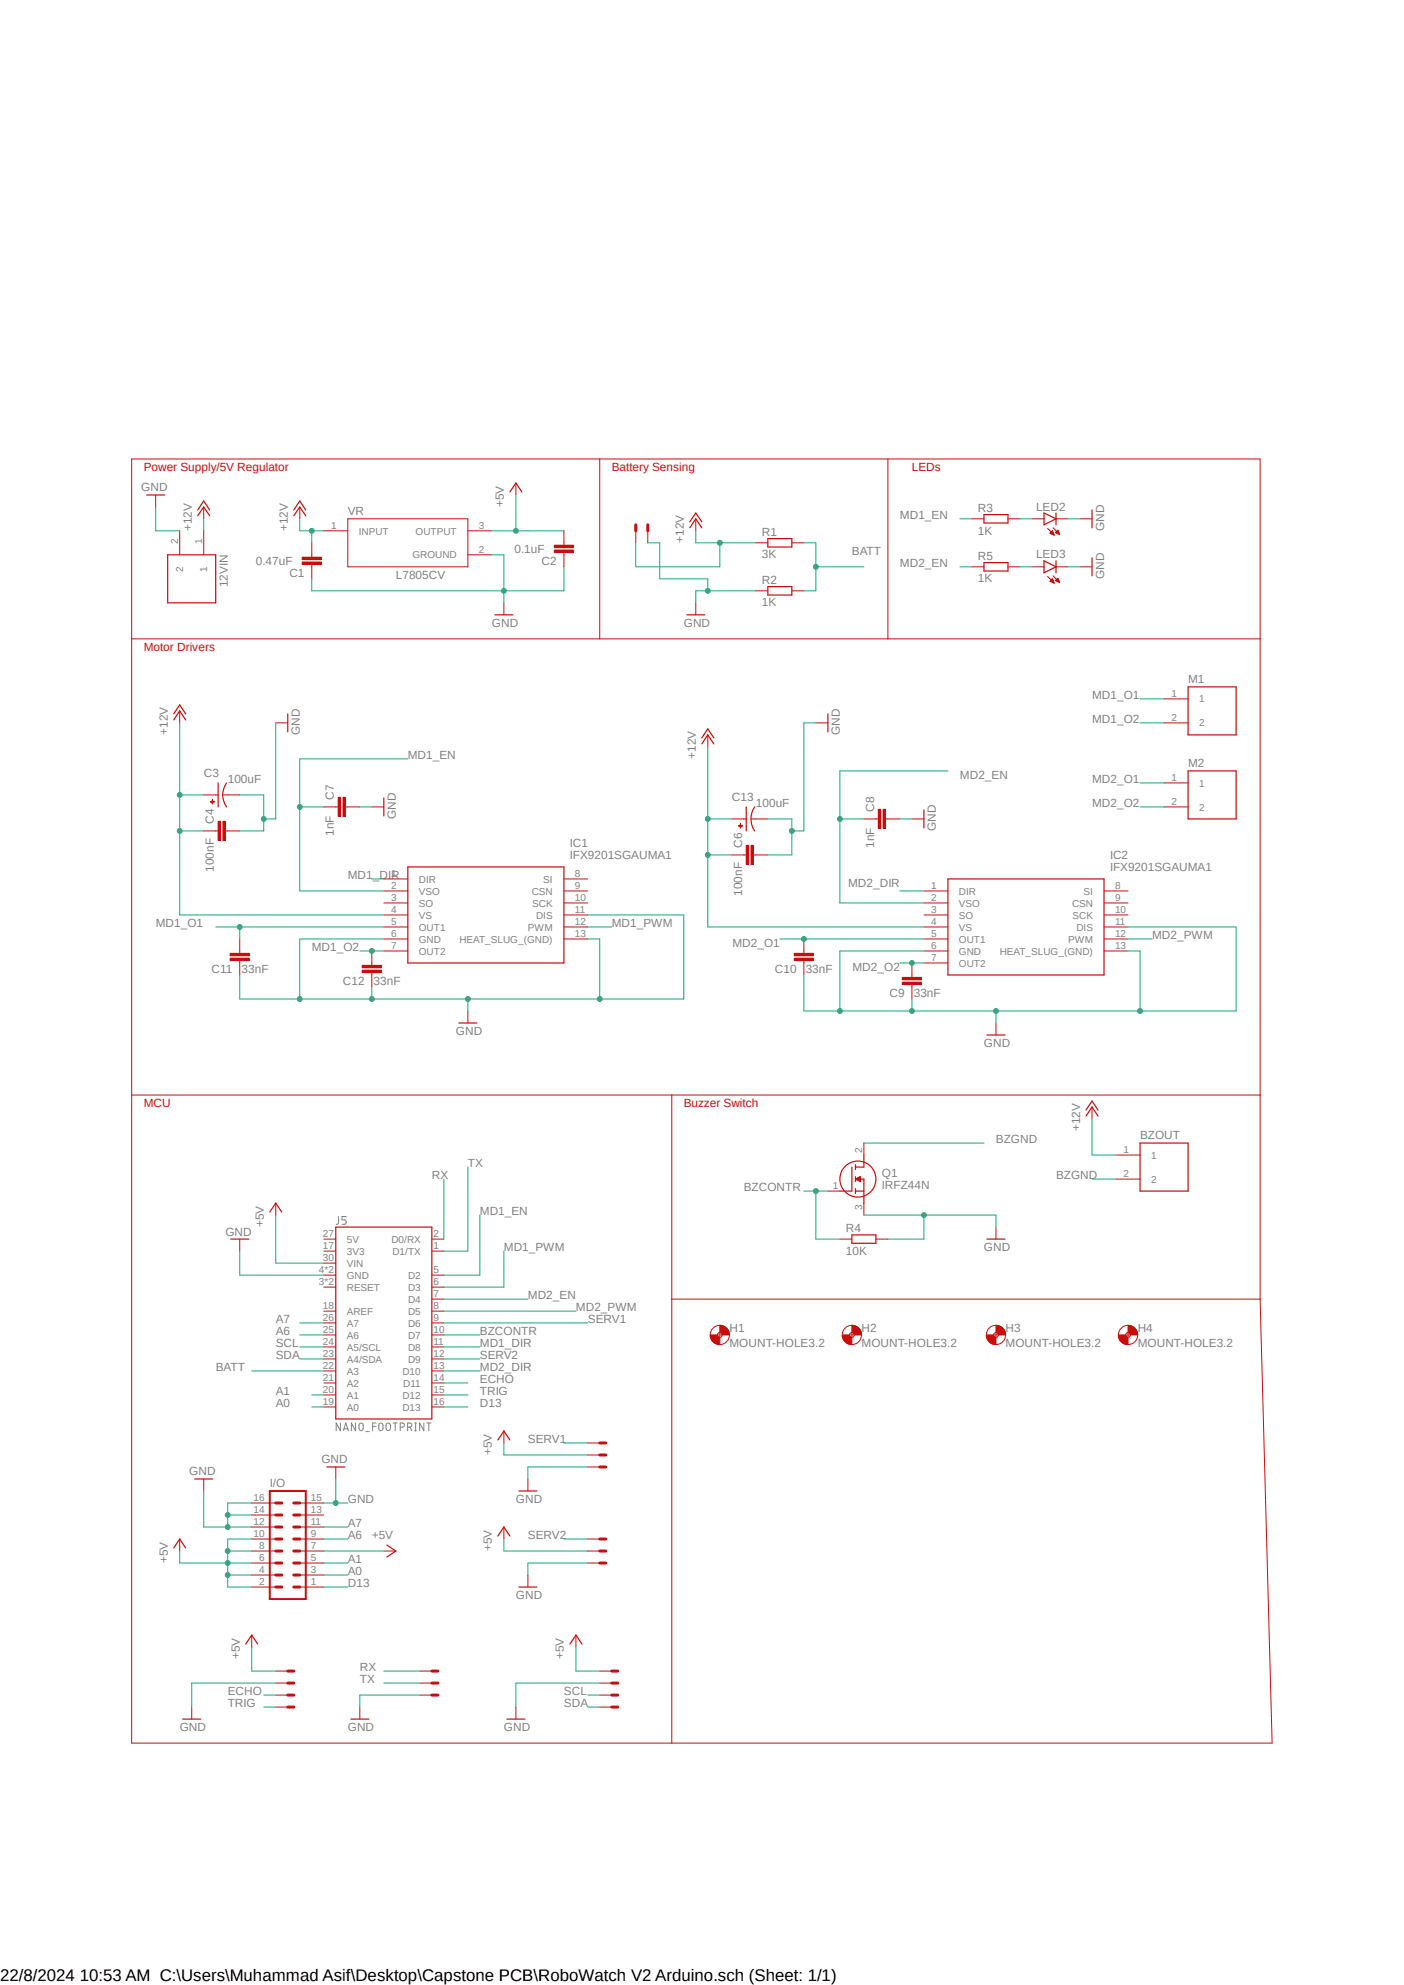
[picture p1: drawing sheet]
<svg xmlns="http://www.w3.org/2000/svg" width="297mm" height="420mm" viewBox="0 0 297 420" stroke-linecap="round" stroke-linejoin="round" font-family="sans-serif">
<path d="M27.8 97l241.4 271.9M269.2 97l-241.4 271.9" fill="none" stroke="#fff" stroke-width=".21"/>
<g fill="none" stroke="#808080" stroke-width=".21">
<path d="M71.6 257.4v1.3a.38 .38 0 0 1-.5 .3M73.2 257.4h-.9v.7h.6l.3 .4a.4 .4 0 0 1-.3 .5h-.6M72 301.1v1.6l-.9-1.6v1.6M72.6 302.7l.6-1.6 .5 1.6M72.8 302.3h.8M75.2 301.1v1.6l-.9-1.6v1.6M76 301.3l.2-.1a.44 .44 0 0 1 .6 .3v.8a.44 .44 0 0 1-.6 .3l-.3-.3zM77.4 302.9h.7M78.8 301.8h.7M79.5 301.1h-.7v1.6M80.2 301.3l.4-.2 .3 .2 .1 1a.45 .45 0 0 1-.3 .4 .45 .45 0 0 1-.5-.2zM81.7 301.3a.46 .46 0 0 1 .6-.2 .46 .46 0 0 1 .3 .4v.8a.47 .47 0 0 1-.5 .4 .47 .47 0 0 1-.4-.4z"/>
<path d="M83.1 301.1h.9M83.6 301.1v1.6M84.7 302l.6-.1a.46 .46 0 0 0 .2-.5 .46 .46 0 0 0-.4-.3h-.4v1.6M86.2 302h.5a.45 .45 0 0 0 .4-.2 .45 .45 0 0 0 0-.5l-.9-.2v1.6M86.7 302l.4 .7M87.7 301.1h.4M87.7 302.7h.4M87.9 301.1v1.6M89.7 301.1v1.6l-.9-1.6v1.6M90.3 301.1h.9M90.7 301.1v1.6"/>
</g>
<g fill="none" stroke="#c90d0c" stroke-width=".21">
<path d="M27.9 97.1h238.7v177.8l2.5 93.9h-241.2zM126.9 97.1v38.1M187.8 97.1v38.1M159.9 114.9h2.5M167.5 114.9h2.6M27.9 135.2h238.7M159.9 125h2.5M167.5 125h2.6M38 150.4v2.6M246.3 147.9h5M246.3 153h5M45.6 175.8h.5"/>
<path d="M47.7 175.8h.5M246.3 165.7h5M246.3 170.7h5M81.2 186h5.1M81.2 188.5h5.1M81.2 191.1h5.1M81.2 193.6h5.1M81.2 196.1h5.1M81.2 198.7h5.1M119.3 186h5M119.3 188.5h5M119.3 191.1h5"/>
<path d="M119.3 193.6h5M119.3 196.1h5M119.3 198.7h5M81.2 201.2h5.1M27.9 231.7h238.7M142.1 231.7v137.1M142.1 274.9h124.5"/>
</g>
<path d="M162.4 114h5.1v1.7h-5.1zM162.4 124.1h5.1v1.8h-5.1zM36.7 152.3l1.3-1.9 1.3 1.9M36.7 151l1.3-1.9 1.3 1.9M251.3 145.3h10.2v10.2h-10.2zM251.3 163.1h10.2v10.2h-10.2zM86.3 183.4h33v20.4h-33z" fill="none" stroke="#c90d0c" stroke-width=".25"/>
<path d="M47.2 173.8h.5v4h-.5z" fill-rule="evenodd" fill="#c90d0c"/>
<path d="M47.2 173.8h.5v4h-.5z" fill="none" stroke="#c90d0c" stroke-width=".21"/>
<path d="M46.1 173.8h.6v4h-.6z" fill-rule="evenodd" fill="#c90d0c"/>
<g fill="none" stroke="#c90d0c" stroke-width=".21">
<path d="M58.3 153h2.6M149.7 155.5v2.5M43.1 175.8h2.5M46.1 173.8h.6v4h-.6zM48.2 175.8h2.5M157.4 180.9h.5M159.4 180.9h.5M195.5 188.5h5M195.5 191.1h5M195.5 193.6h5M195.5 196.1h5M195.5 198.7h5"/>
<path d="M233.6 188.5h5M233.6 191.1h5M233.6 193.6h5M233.6 196.1h5M233.6 198.7h5M195.5 201.2h5M195.5 203.8h5M233.6 201.2h5"/>
</g>
<path d="M60.9 151v3.9M148.5 157.4l1.2-1.9 1.3 1.9M148.5 156.1l1.2-1.9 1.3 1.9M200.5 186h33.1v20.3h-33.1z" fill="none" stroke="#c90d0c" stroke-width=".25"/>
<path d="M158.9 178.9h.5v4h-.5z" fill-rule="evenodd" fill="#c90d0c"/>
<path d="M158.9 178.9h.5v4h-.5z" fill="none" stroke="#c90d0c" stroke-width=".21"/>
<path d="M157.9 178.9h.5v4h-.5z" fill-rule="evenodd" fill="#c90d0c"/>
<path d="M172.6 153h2.5M71 170.7h.5M73.1 170.7h.5M157.9 178.9h.5v4h-.5zM154.8 180.9h2.6M159.9 180.9h2.5M210.7 216.5v2.5" fill="none" stroke="#c90d0c" stroke-width=".21"/>
<path d="M175.1 151v3.9M208.8 219h3.8" fill="none" stroke="#c90d0c" stroke-width=".25"/>
<path d="M72.6 168.7h.5v4.1h-.5z" fill-rule="evenodd" fill="#c90d0c"/>
<path d="M72.6 168.7h.5v4.1h-.5z" fill="none" stroke="#c90d0c" stroke-width=".21"/>
<path d="M71.5 168.7h.6v4.1h-.6z" fill-rule="evenodd" fill="#c90d0c"/>
<path d="M68.5 170.7h2.5M71.5 168.7h.6v4.1h-.6zM73.6 170.7h2.5M78.7 170.7h2.5M185.3 173.3h.5M187.3 173.3h.5" fill="none" stroke="#c90d0c" stroke-width=".21"/>
<path d="M81.2 168.8v3.8" fill="none" stroke="#c90d0c" stroke-width=".25"/>
<path d="M186.8 171.2h.5v4.1h-.5z" fill-rule="evenodd" fill="#c90d0c"/>
<path d="M186.8 171.2h.5v4.1h-.5z" fill="none" stroke="#c90d0c" stroke-width=".21"/>
<path d="M185.8 171.2h.5v4.1h-.5z" fill-rule="evenodd" fill="#c90d0c"/>
<path d="M182.8 173.3h2.5M185.8 171.2h.5v4.1h-.5zM187.8 173.3h2.6M192.9 173.3h2.6M192.9 206.3v.5M192.9 208.3v.5" fill="none" stroke="#c90d0c" stroke-width=".21"/>
<path d="M195.5 171.4v3.8" fill="none" stroke="#c90d0c" stroke-width=".25"/>
<path d="M190.9 206.8h4v.5h-4z" fill-rule="evenodd" fill="#c90d0c"/>
<path d="M190.9 206.8h4v.5h-4z" fill="none" stroke="#c90d0c" stroke-width=".21"/>
<path d="M190.9 207.8h4v.5h-4z" fill-rule="evenodd" fill="#c90d0c"/>
<path d="M170.1 201.2v.5M170.1 203.2v.6M190.9 207.8h4v.5h-4zM192.9 203.8v2.5M192.9 208.8v2.6" fill="none" stroke="#c90d0c" stroke-width=".21"/>
<path d="M168 201.7h4.1v.5h-4.1z" fill-rule="evenodd" fill="#c90d0c"/>
<path d="M168 201.7h4.1v.5h-4.1z" fill="none" stroke="#c90d0c" stroke-width=".21"/>
<path d="M168 202.7h4.1v.5h-4.1z" fill-rule="evenodd" fill="#c90d0c"/>
<g fill="none" stroke="#c90d0c" stroke-width=".21">
<path d="M170.1 198.7v2.5M50.7 201.2v.5M50.7 203.2v.6M168 202.7h4.1v.5h-4.1zM170.1 203.8v2.5M68.5 262.2h2.5M68.5 264.7h2.5M68.5 272.3h2.5M68.5 269.8h2.5M68.5 277.4h2.5M68.5 279.9h2.5M68.5 267.3h2.5"/>
<path d="M91.4 262.2h2.5M91.4 264.7h2.5M91.4 272.3h2.5M91.4 269.8h2.5M91.4 274.9h2.5M91.4 277.4h2.5M91.4 279.9h2.5M68.5 282.4h2.5M68.5 285h2.5M68.5 287.5h2.5M68.5 290.1h2.5M68.5 292.6h2.5"/>
<path d="M68.5 295.1h2.5M68.5 297.7h2.5M91.4 282.4h2.5M91.4 285h2.5M91.4 287.5h2.5M91.4 290.1h2.5M91.4 292.6h2.5M91.4 295.1h2.5M91.4 297.7h2.5"/>
</g>
<path d="M71 259.6h20.4v40.6h-20.4z" fill="none" stroke="#c90d0c" stroke-width=".25"/>
<path d="M48.7 201.7h4v.5h-4z" fill-rule="evenodd" fill="#c90d0c"/>
<path d="M48.7 201.7h4v.5h-4z" fill="none" stroke="#c90d0c" stroke-width=".21"/>
<path d="M48.7 202.7h4v.5h-4z" fill-rule="evenodd" fill="#c90d0c"/>
<path d="M50.7 198.7v2.5M48.7 202.7h4v.5h-4zM50.7 203.8v2.5M78.7 203.8v.5M78.7 205.8v.5" fill="none" stroke="#c90d0c" stroke-width=".21"/>
<path d="M76.6 204.3h4.1v.5h-4.1z" fill-rule="evenodd" fill="#c90d0c"/>
<path d="M76.6 204.3h4.1v.5h-4.1z" fill="none" stroke="#c90d0c" stroke-width=".21"/>
<path d="M76.6 205.3h4.1v.5h-4.1z" fill-rule="evenodd" fill="#c90d0c"/>
<g fill="none" stroke="#c90d0c" stroke-width=".21">
<path d="M32.9 104.7v2.6M38 112.3v5.1M43.1 107.3v2.5M43.1 112.3v5.1M63.4 107.3v2.5M66 117.4v.5M66 119.4v.5M68.5 112.3h5.1M73.6 109.8h25.4v10.1h-25.4zM99 112.3h5.1M99 117.4h5.1M106.6 127.6v2.5"/>
<path d="M76.6 205.3h4.1v.5h-4.1zM78.7 201.2v2.6M78.7 206.3v2.5M99 213.9v2.6M58.3 254.6v2.5M50.7 262.2v2.5"/>
</g>
<path d="M31 104.7h3.8M35.5 117.4h10.1v10.2h-10.1zM41.8 109.1l1.3-1.8 1.3 1.8M41.8 107.9l1.3-1.9 1.3 1.9M62.1 109.1l1.3-1.8 1.3 1.8M62.1 107.9l1.3-1.9 1.3 1.9M104.7 130.1h3.8M97.1 216.5h3.8M57.1 256.5l1.2-1.9 1.3 1.9M48.8 262.2h3.8" fill="none" stroke="#c90d0c" stroke-width=".25"/>
<path d="M63.9 117.9h4.1v.5h-4.1z" fill-rule="evenodd" fill="#c90d0c"/>
<path d="M63.9 117.9h4.1v.5h-4.1z" fill="none" stroke="#c90d0c" stroke-width=".21"/>
<path d="M63.9 118.9h4.1v.5h-4.1z" fill-rule="evenodd" fill="#c90d0c"/>
<path d="M63.9 118.9h4.1v.5h-4.1zM66 114.9v2.5M66 119.9v2.6M119.3 114.9v.5M119.3 116.9v.5" fill="none" stroke="#c90d0c" stroke-width=".21"/>
<path d="M117.3 115.4h4v.5h-4z" fill-rule="evenodd" fill="#c90d0c"/>
<path d="M117.3 115.4h4v.5h-4z" fill="none" stroke="#c90d0c" stroke-width=".21"/>
<path d="M117.3 116.4h4v.5h-4z" fill-rule="evenodd" fill="#c90d0c"/>
<g fill="none" stroke="#c90d0c" stroke-width=".21">
<path d="M109.1 102.2v2.5M117.3 116.4h4v.5h-4zM119.3 112.3v2.6M119.3 117.4v2.5M134.5 112.3v2.6M137 112.3v2.6M147.2 109.8v2.5M205.6 109.8h2.6M205.6 119.9h2.6M213.2 109.8h2.6M213.2 119.9h2.6M218.3 109.8h2.6"/>
<path d="M218.3 119.9h2.6M221.6 111.8l1.4 1.4M222.1 112.8l.9 .4M222.1 112.8h.7M222.2 112.9h.7M222.2 112.7h.6M222.3 112.6h.5M222.4 112.6h.3M222.5 113h.4M222.5 112.5h.2M222.6 112.4h.1M222.6 112.3l-.5 .5"/>
<path d="M222.6 112.3l.4 .9M222.7 113.1h.2M222.8 111.7l1.4 1.4M222.9 113.2h.1M223.3 112.7h.7M223.4 112.6h.5M223.4 109.8h2.5M223.4 119.9h2.5M223.5 112.8h.5M223.5 112.5h.4M223.6 112.4h.3M223.7 112.9h.4"/>
<path d="M223.7 112.3h.1M223.8 112.2l.4 .9-.9-.4zM223.9 113h.2M224.1 113.1h.1M228.5 109.8h2.5M228.5 119.9h2.5M147.2 127.6v2.5M221.6 122l1.4 1.4M222.1 123l.5-.5 .4 .9zM222.2 122.9h.6M222.2 123h.6M222.3 122.8h.5"/>
<path d="M222.4 123.1h.5M222.4 122.7h.3M222.5 122.6h.2M222.6 123.2h.3M222.6 122.5l.1 .1M222.8 121.8l1.4 1.4M222.8 123.3h.2M223.3 122.9h.7M223.3 122.9l.9 .3M223.3 122.9l.5-.6 .4 .9M223.4 122.8h.5M223.4 122.9h.6"/>
<path d="M223.4 122.7h.5M223.5 122.6h.4M223.6 123h.5M223.6 122.5h.2M223.7 122.4h.1M223.9 123.1h.2M224.1 123.2h.1M231 234.2v2.6M175.1 252h2.6M182.8 241.9v2.5M182.8 254.6v2.5M210.7 259.6v2.6"/>
<path d="M236.1 244.4h5.1M236.1 249.5h5.1M177.7 262.2h2.5M185.3 262.2h2.5M43.1 312.9v2.6M53.3 318h5M63.4 318h5.1M71 310.4v2.5M106.6 302.8v2.5M111.7 312.9v2.6M124.3 305.3h2.6M124.3 307.8h2.6"/>
<path d="M124.3 310.4h2.6M38 325.6v2.6M53.3 325.6h5M53.3 328.2h5M53.3 330.7h5M53.3 335.8h5M53.3 333.2h5M53.3 323.1h5M53.3 320.5h5M63.4 325.6h5.1M63.4 328.2h5.1M63.4 330.7h5.1"/>
<path d="M63.4 335.8h5.1M63.4 333.2h5.1M63.4 323.1h5.1M63.4 320.5h5.1M106.6 323.1v2.5M111.7 333.2v2.6M124.3 325.6h2.6M124.3 328.2h2.6M124.3 330.7h2.6M53.3 345.9v2.6M58.3 353.6h2.6M58.3 356.1h2.6"/>
<path d="M58.3 358.6h2.6M88.8 353.6h2.6M88.8 356.1h2.6M88.8 358.6h2.6M121.8 345.9v2.6M126.9 353.6h2.5M126.9 356.1h2.5M126.9 358.6h2.5M40.6 361.2v2.5M58.3 361.2h2.6M76.1 361.2v2.5M109.1 361.2v2.5"/>
<path d="M126.9 361.2h2.5"/>
</g>
<g fill="none" stroke="#c90d0c" stroke-width=".25">
<path d="M107.9 104.1l1.2-1.9 1.3 1.9M145.9 111.7l1.3-1.9 1.3 1.9M145.9 110.4l1.3-1.9 1.3 1.9M208.2 108.9h5v1.8h-5zM208.2 119h5v1.8h-5zM220.9 108.5l2.5 1.3-2.5 1.2zM220.9 118.7l2.5 1.2-2.5 1.3zM223.4 108.5v2.5M223.4 118.7v2.5M231 107.9v3.8M231 118v3.8M145.3 130.1h3.8"/>
<path d="M46.1 165.7v2.5M47.9 165.7a4.3 4.3 0 0 0 0 5M229.7 236.1l1.3-1.9 1.3 1.9M229.7 234.9l1.3-1.9 1.3 1.9M180.2 246.9v5.1h-2.5M181 249.5h1.8v5.1M181 252h1.8M181 246.4v1M181 249v1M181 251.5v1M181 249.5l1-.5v1M181 249.5l1 .5"/>
<path d="M181.1 249.4h.9M181.2 249.6h.8M181.5 249.2h.5M181.6 249.8h.4M181.9 249h.1M182 250h.1M182.8 244.4v2.5h-1.8M241.2 241.9h10.1v10.1h-10.1zM180.2 261.3h5.1v1.8h-5.1zM208.8 262.2h3.8M41.2 312.9h3.8M69.1 310.4h3.8"/>
<path d="M105.3 304.7l1.3-1.9 1.3 1.9M109.8 315.5h3.8M36.7 327.5l1.3-1.9 1.3 1.9M105.3 325l1.3-1.9 1.3 1.9M109.8 335.8h3.8M52 347.9l1.3-2 1.2 2M120.6 347.9l1.2-2 1.3 2M38.7 363.7h3.8M74.2 363.7h3.8M107.2 363.7h3.8"/>
<circle cx="181.5" cy="249.5" r="3.8"/>
</g>
<g fill="none" stroke="#c90d0c" stroke-width=".64">
<path d="M134.5 111v1.3M137 111v1.3M58.3 318h1.3M62.1 318h1.3M126.9 305.3h1.2M126.9 307.8h1.2M126.9 310.4h1.2M58.3 325.6h1.3M58.3 328.2h1.3M58.3 330.7h1.3M58.3 333.2h1.3M58.3 335.8h1.3"/>
<path d="M58.3 320.5h1.3M58.3 323.1h1.3M62.1 325.6h1.3M62.1 328.2h1.3M62.1 330.7h1.3M62.1 333.2h1.3M62.1 335.8h1.3M62.1 320.5h1.3M62.1 323.1h1.3M126.9 325.6h1.2M126.9 328.2h1.2M126.9 330.7h1.2"/>
<path d="M60.9 353.6h1.2M60.9 356.1h1.2M60.9 358.6h1.2M91.4 353.6h1.2M91.4 356.1h1.2M91.4 358.6h1.2M129.4 353.6h1.3M129.4 356.1h1.3M129.4 358.6h1.3M60.9 361.2h1.2M129.4 361.2h1.3"/>
</g>
<path d="M57.1 315.5h7.6v22.8h-7.6z" fill="none" stroke="#c90d0c" stroke-width=".42"/>
<path d="M44.5 169.6l.8 .1z" fill-rule="evenodd" fill="#c90d0c"/>
<path d="M44.5 169.6l.8 .1z" fill="none" stroke="#c90d0c" stroke-width=".21"/>
<path d="M44.9 169.2l.1 .9z" fill-rule="evenodd" fill="#c90d0c"/>
<path d="M43.1 168.2h3M44.9 169.2l.1 .9zM47.2 168.2h3.5" fill="none" stroke="#c90d0c" stroke-width=".21"/>
<path d="M46.1 168.2v2.5M157.9 170.7v2.6M159.6 170.7a4.5 4.5 0 0 0 0 5.1" fill="none" stroke="#c90d0c" stroke-width=".25"/>
<path d="M156.2 174.7l.9 .1z" fill-rule="evenodd" fill="#c90d0c"/>
<path d="M156.2 174.7l.9 .1z" fill="none" stroke="#c90d0c" stroke-width=".21"/>
<path d="M156.6 174.3l.1 .9z" fill-rule="evenodd" fill="#c90d0c"/>
<path d="M154.8 173.3h3.1M156.6 174.3l.1 .9zM158.9 173.3h3.5" fill="none" stroke="#c90d0c" stroke-width=".21"/>
<path d="M157.9 173.3v2.5" fill="none" stroke="#c90d0c" stroke-width=".25"/>
<path d="M152.3 280.4a1.99 1.99 0 0 1 2 2h-1.5l-.1-.3-.4-.2z" fill-rule="evenodd" fill="#c90d0c"/>
<path d="M152.3 280.4a1.99 1.99 0 0 1 2 2h-1.5l-.1-.3-.4-.2z" fill="none" stroke="#c90d0c" stroke-width=".21"/>
<path d="M150.2 282.4h1.6l.1 .4 .4 .2v1.5a1.97 1.97 0 0 1-2.1-2.1z" fill-rule="evenodd" fill="#c90d0c"/>
<g fill="none" stroke="#c90d0c" stroke-width=".21">
<path d="M150.2 282.4h1.6l.1 .4 .4 .2v1.5a1.97 1.97 0 0 1-2.1-2.1zM151.8 282.4h1M152.3 281.9v1.1"/>
<circle cx="152.3" cy="282.4" r="2.04"/>
<circle cx="152.3" cy="282.4" r=".51"/>
</g>
<path d="M180.2 280.4a1.99 1.99 0 0 1 2 2h-1.5l-.1-.3-.4-.2z" fill-rule="evenodd" fill="#c90d0c"/>
<path d="M180.2 280.4a1.99 1.99 0 0 1 2 2h-1.5l-.1-.3-.4-.2z" fill="none" stroke="#c90d0c" stroke-width=".21"/>
<path d="M178.2 282.4h1.5l.2 .4 .3 .2v1.5a1.97 1.97 0 0 1-2-2.1z" fill-rule="evenodd" fill="#c90d0c"/>
<g fill="none" stroke="#c90d0c" stroke-width=".21">
<path d="M178.2 282.4h1.5l.2 .4 .3 .2v1.5a1.97 1.97 0 0 1-2-2.1zM179.7 282.4h1M180.2 281.9v1.1"/>
<circle cx="180.2" cy="282.4" r="2.04"/>
<circle cx="180.2" cy="282.4" r=".51"/>
</g>
<path d="M210.7 280.4a2.05 2.05 0 0 1 2 2h-1.5l-.2-.3-.3-.2z" fill-rule="evenodd" fill="#c90d0c"/>
<path d="M210.7 280.4a2.05 2.05 0 0 1 2 2h-1.5l-.2-.3-.3-.2z" fill="none" stroke="#c90d0c" stroke-width=".21"/>
<path d="M208.7 282.4h1.5a.45 .45 0 0 0 .5 .6v1.5a1.92 1.92 0 0 1-2-2.1z" fill-rule="evenodd" fill="#c90d0c"/>
<g fill="none" stroke="#c90d0c" stroke-width=".21">
<path d="M208.7 282.4h1.5a.45 .45 0 0 0 .5 .6v1.5a1.92 1.92 0 0 1-2-2.1zM210.2 282.4h1M210.7 281.9v1.1"/>
<circle cx="210.7" cy="282.4" r="2.04"/>
<circle cx="210.7" cy="282.4" r=".51"/>
</g>
<path d="M238.6 280.4a2.05 2.05 0 0 1 2.1 2h-1.6l-.1-.3-.4-.2z" fill-rule="evenodd" fill="#c90d0c"/>
<path d="M238.6 280.4a2.05 2.05 0 0 1 2.1 2h-1.6l-.1-.3-.4-.2z" fill="none" stroke="#c90d0c" stroke-width=".21"/>
<path d="M236.6 282.4h1.5a.45 .45 0 0 0 .5 .6v1.5a1.92 1.92 0 0 1-2-2.1z" fill-rule="evenodd" fill="#c90d0c"/>
<g fill="none" stroke="#c90d0c" stroke-width=".21">
<path d="M236.6 282.4h1.5a.45 .45 0 0 0 .5 .6v1.5a1.92 1.92 0 0 1-2-2.1zM238.1 282.4h1M238.6 281.9v1.1M81.2 328.2h2.5"/>
<circle cx="238.6" cy="282.4" r="2.04"/>
<circle cx="238.6" cy="282.4" r=".51"/>
</g>
<path d="M81.8 326.9l1.9 1.3-1.9 1.2" fill="none" stroke="#c90d0c" stroke-width=".25"/>
<path d="M38 153v40.6h43.2M38 168.2h5.1" fill="none" stroke="#0dab76" stroke-width=".21"/>
<circle cx="38" cy="168.2" r=".51" fill="#0dab76"/>
<g fill="none" stroke="#0dab76" stroke-width=".21">
<path d="M38 175.8h5.1"/>
<circle cx="38" cy="168.2" r=".51"/>
</g>
<circle cx="38" cy="175.8" r=".51" fill="#0dab76"/>
<g fill="none" stroke="#0dab76" stroke-width=".21">
<path d="M149.7 158v38.1h45.8M149.7 173.3h5.1"/>
<circle cx="38" cy="175.8" r=".51"/>
</g>
<circle cx="149.7" cy="173.3" r=".51" fill="#0dab76"/>
<g fill="none" stroke="#0dab76" stroke-width=".21">
<path d="M149.7 180.9h5.1"/>
<circle cx="149.7" cy="173.3" r=".51"/>
</g>
<circle cx="149.7" cy="180.9" r=".51" fill="#0dab76"/>
<g fill="none" stroke="#0dab76" stroke-width=".21">
<path d="M43.1 109.8v2.5M63.4 109.8v2.5h5.1M66 112.3v2.6"/>
<circle cx="149.7" cy="180.9" r=".51"/>
</g>
<circle cx="66" cy="112.3" r=".51" fill="#0dab76"/>
<g fill="none" stroke="#0dab76" stroke-width=".21">
<path d="M134.5 114.9v5h17.8v-5M147.2 112.3v2.6h12.7"/>
<circle cx="66" cy="112.3" r=".51"/>
</g>
<circle cx="152.3" cy="114.9" r=".51" fill="#0dab76"/>
<g fill="none" stroke="#0dab76" stroke-width=".21">
<path d="M195.5 201.2h-17.8v12.7h63.5v-12.7h-2.6M210.7 213.9v2.6M231 236.8v7.6h5.1"/>
<circle cx="152.3" cy="114.9" r=".51"/>
</g>
<circle cx="210.7" cy="213.9" r=".51" fill="#0dab76"/>
<g fill="none" stroke="#0dab76" stroke-width=".21">
<path d="M192.9 211.4v2.5"/>
<circle cx="210.7" cy="213.9" r=".51"/>
</g>
<circle cx="192.9" cy="213.9" r=".51" fill="#0dab76"/>
<g fill="none" stroke="#0dab76" stroke-width=".21">
<path d="M170.1 213.9h7.6"/>
<circle cx="192.9" cy="213.9" r=".51"/>
</g>
<circle cx="177.7" cy="213.9" r=".51" fill="#0dab76"/>
<g fill="none" stroke="#0dab76" stroke-width=".21">
<path d="M238.6 196.1h22.9v17.8h-20.3M170.1 206.3v7.6"/>
<circle cx="177.7" cy="213.9" r=".51"/>
</g>
<circle cx="241.2" cy="213.9" r=".51" fill="#0dab76"/>
<g fill="none" stroke="#0dab76" stroke-width=".21">
<path d="M58.3 153v20.3h-2.5M50.7 168.2h5.1v7.6h-5.1"/>
<circle cx="241.2" cy="213.9" r=".51"/>
</g>
<circle cx="55.8" cy="173.3" r=".51" fill="#0dab76"/>
<g fill="none" stroke="#0dab76" stroke-width=".21">
<path d="M172.6 153h-2.5v22.8h-2.6M76.1 170.7h2.6M162.4 173.3h5.1v7.6h-5.1"/>
<circle cx="55.8" cy="173.3" r=".51"/>
</g>
<circle cx="167.5" cy="175.8" r=".51" fill="#0dab76"/>
<g fill="none" stroke="#0dab76" stroke-width=".21">
<path d="M190.4 173.3h2.5M63.4 198.7h17.8M124.3 198.7h2.6v12.7h-76.2v-5.1M78.7 208.8v2.6"/>
<circle cx="167.5" cy="175.8" r=".51"/>
</g>
<circle cx="78.7" cy="211.4" r=".51" fill="#0dab76"/>
<g fill="none" stroke="#0dab76" stroke-width=".21">
<path d="M63.4 198.7v12.7"/>
<circle cx="78.7" cy="211.4" r=".51"/>
</g>
<circle cx="63.4" cy="211.4" r=".51" fill="#0dab76"/>
<g fill="none" stroke="#0dab76" stroke-width=".21">
<path d="M99 211.4v2.5"/>
<circle cx="63.4" cy="211.4" r=".51"/>
</g>
<circle cx="99" cy="211.4" r=".51" fill="#0dab76"/>
<g fill="none" stroke="#0dab76" stroke-width=".21">
<path d="M124.3 193.6h20.4v17.8h-17.8"/>
<circle cx="99" cy="211.4" r=".51"/>
</g>
<circle cx="126.9" cy="211.4" r=".51" fill="#0dab76"/>
<g fill="none" stroke="#0dab76" stroke-width=".21">
<path d="M32.9 107.3v5h5.1M104.1 117.4h2.5v10.2M119.3 119.9v5.1h-53.3v-2.5M50.7 264.7v5.1h17.8"/>
<circle cx="126.9" cy="211.4" r=".51"/>
</g>
<circle cx="106.6" cy="125" r=".51" fill="#0dab76"/>
<g fill="none" stroke="#0dab76" stroke-width=".21">
<path d="M137 114.9h2.6v7.6h10.1v2.5M159.9 125h-12.7v2.6"/>
<circle cx="106.6" cy="125" r=".51"/>
</g>
<circle cx="149.7" cy="125" r=".51" fill="#0dab76"/>
<g fill="none" stroke="#0dab76" stroke-width=".21">
<path d="M225.9 109.8h2.6M182.8 257.1h27.9v2.5M195.5 257.1v5.1h-7.7M124.3 310.4h-12.6v2.5M124.3 330.7h-12.6v2.5M126.9 356.1h-17.8v5.1"/>
<circle cx="149.7" cy="125" r=".51"/>
</g>
<circle cx="195.4" cy="257.1" r=".51" fill="#0dab76"/>
<g fill="none" stroke="#0dab76" stroke-width=".21">
<path d="M225.9 119.9h2.6M68.5 318h5.1M58.3 356.1h-17.7v5.1M88.8 358.6h-12.7v2.6"/>
<circle cx="195.4" cy="257.1" r=".51"/>
</g>
<circle cx="71" cy="318" r=".51" fill="#0dab76"/>
<g fill="none" stroke="#0dab76" stroke-width=".21">
<path d="M53.3 318h-5.1v5.1h5.1M71 312.9v5.1M48.2 320.5h5.1"/>
<circle cx="71" cy="318" r=".51"/>
</g>
<circle cx="48.2" cy="320.5" r=".51" fill="#0dab76"/>
<circle cx="48.2" cy="320.5" r=".51" fill="none" stroke="#0dab76" stroke-width=".21"/>
<circle cx="48.2" cy="323.1" r=".51" fill="#0dab76"/>
<g fill="none" stroke="#0dab76" stroke-width=".21">
<path d="M104.1 112.3h15.2M109.1 104.7v7.6M58.3 257.1v10.2h10.2M43.1 315.5v7.6h5.1"/>
<circle cx="48.2" cy="323.1" r=".51"/>
</g>
<circle cx="109.1" cy="112.3" r=".51" fill="#0dab76"/>
<g fill="none" stroke="#0dab76" stroke-width=".21">
<path d="M106.6 305.3v2.5h17.7M48.2 328.2h5.1M53.3 325.6h-5.1v5.1h5.1M106.6 325.6v2.6h17.7M53.3 348.5v5.1h5M121.8 348.5v5.1h5.1"/>
<circle cx="109.1" cy="112.3" r=".51"/>
</g>
<circle cx="48.2" cy="328.2" r=".51" fill="#0dab76"/>
<g fill="none" stroke="#0dab76" stroke-width=".21">
<path d="M48.2 330.7v2.5h5.1"/>
<circle cx="48.2" cy="328.2" r=".51"/>
</g>
<circle cx="48.2" cy="330.7" r=".51" fill="#0dab76"/>
<g fill="none" stroke="#0dab76" stroke-width=".21">
<path d="M48.2 333.2v2.6h5.1"/>
<circle cx="48.2" cy="330.7" r=".51"/>
</g>
<circle cx="48.2" cy="333.2" r=".51" fill="#0dab76"/>
<g fill="none" stroke="#0dab76" stroke-width=".21">
<path d="M190.4 188.5h5.1M76.1 201.2h5.1M93.9 290.1h7.6M38 328.2v2.5h10.2M68.5 328.2h12.7"/>
<circle cx="48.2" cy="333.2" r=".51"/>
</g>
<circle cx="78.7" cy="201.2" r=".51" fill="#0dab76"/>
<g fill="none" stroke="#0dab76" stroke-width=".21">
<path d="M241.2 153h5.1M45.6 196.1h35.6M50.7 196.1v2.6"/>
<circle cx="78.7" cy="201.2" r=".51"/>
</g>
<circle cx="50.7" cy="196.1" r=".51" fill="#0dab76"/>
<g fill="none" stroke="#0dab76" stroke-width=".21">
<path d="M241.2 147.9h5.1M124.3 196.1h5.1M165 198.7h30.5M106.6 264.7v7.6h-12.7"/>
<circle cx="50.7" cy="196.1" r=".51"/>
</g>
<circle cx="170" cy="198.7" r=".51" fill="#0dab76"/>
<g fill="none" stroke="#0dab76" stroke-width=".21">
<path d="M241.2 165.7h5.1M190.4 203.8h5.1"/>
<circle cx="170" cy="198.7" r=".51"/>
</g>
<circle cx="192.9" cy="203.8" r=".51" fill="#0dab76"/>
<g fill="none" stroke="#0dab76" stroke-width=".21">
<path d="M63.4 170.7h5.1M86.3 160.6h-22.9v27.9h17.8M241.2 170.7h5.1M238.6 198.7h5.1M93.9 277.4h27.9"/>
<circle cx="192.9" cy="203.8" r=".51"/>
</g>
<circle cx="63.4" cy="170.7" r=".51" fill="#0dab76"/>
<g fill="none" stroke="#0dab76" stroke-width=".21">
<path d="M203.1 109.8h2.5M177.7 173.3h5.1M200.5 163.1h-22.8v28h17.8M101.5 257.1v12.7h-7.6"/>
<circle cx="63.4" cy="170.7" r=".51"/>
</g>
<circle cx="177.7" cy="173.3" r=".51" fill="#0dab76"/>
<g fill="none" stroke="#0dab76" stroke-width=".21">
<path d="M170.1 114.9h2.5v10.1h-2.5M172.6 119.9h10.2M203.1 119.9h2.5M78.7 186h2.5M93.9 274.9h17.8M93.9 285h7.6"/>
<circle cx="177.7" cy="173.3" r=".51"/>
</g>
<circle cx="172.6" cy="119.9" r=".51" fill="#0dab76"/>
<g fill="none" stroke="#0dab76" stroke-width=".21">
<path d="M170.1 252h5M172.6 252v10.2M93.9 279.9h30.4M53.3 290.1h15.2M63.4 287.5h5.1M63.4 285h5.1M93.9 287.5h7.6M119.3 305.3h5M119.3 325.6h5M124.3 358.6h2.6M124.3 361.2h2.6"/>
<circle cx="172.6" cy="119.9" r=".51"/>
</g>
<circle cx="172.6" cy="252" r=".51" fill="#0dab76"/>
<g fill="none" stroke="#0dab76" stroke-width=".21">
<path d="M215.8 109.8h2.5M215.8 119.9h2.5M93.9 249.5v12.7M99 246.9v17.8h-5.1M182.8 241.9h25.4M231 249.5h5.1M63.4 279.9h5.1M172.6 262.2h5.1M63.4 282.4h5.1M66 295.1h2.5M66 297.7h2.5M93.9 282.4h7.6"/>
<path d="M93.9 292.6h5.1M93.9 295.1h5.1M93.9 297.7h5.1M68.5 325.6h5.1M68.5 323.1h5.1M68.5 335.8h5.1M68.5 330.7h5.1M68.5 333.2h5.1M55.8 358.6h2.5M81.2 353.6h7.6M81.2 356.1h7.6M55.8 361.2h2.5"/>
<circle cx="172.6" cy="252" r=".51"/>
</g>
<text font-size="3.6" x="0" y="419.1">22/8/2024 10:53 AM C:\Users\Muhammad Asif\Desktop\Capstone PCB\RoboWatch V2 Arduino.sch (Sheet: 1/1)</text>
<g font-size="2.5" fill="#c90d0c">
<text x="30.4" y="99.7">Power Supply/5V Regulator</text>
<text x="129.4" y="99.7">Battery Sensing</text>
<text x="192.9" y="99.7">LEDs</text>
<text x="30.4" y="137.7">Motor Drivers</text>
<text x="30.4" y="234.2">MCU</text>
<text x="144.7" y="234.2">Buzzer Switch</text>
</g>
<g font-size="2.5" fill="#808080">
<text x="29.9" y="104">GND</text>
<text x="106.6" y="107.3" transform="rotate(-90 106.6 107.3)">+5V</text>
<text x="40.6" y="112.4" transform="rotate(-90 40.6 112.4)">+12V</text>
<text x="60.9" y="112.4" transform="rotate(-90 60.9 112.4)">+12V</text>
<text x="73.6" y="109.1">VR</text>
<text x="161.2" y="113.4">R1</text>
<text x="190.4" y="109.8">MD1_EN</text>
<text x="206.9" y="113.1">1K</text>
<text x="206.9" y="108.3">R3</text>
<text x="219.2" y="108">LED2</text>
<text x="233.6" y="112.4" transform="rotate(-90 233.6 112.4)">GND</text>
<text x="54.1" y="119.6">0.47uF</text>
<text x="108.8" y="117">0.1uF</text>
<text x="114.6" y="119.6">C2</text>
<text x="144.7" y="114.9" transform="rotate(-90 144.7 114.9)">+12V</text>
<text x="161.2" y="118.2">3K</text>
<text x="180.2" y="117.4">BATT</text>
<text x="190.4" y="119.9">MD2_EN</text>
<text x="206.9" y="118.5">R5</text>
<text x="219.2" y="118.2">LED3</text>
<text x="48.2" y="124.3" transform="rotate(-90 48.2 124.3)">12VIN</text>
<text x="61.2" y="122.1">C1</text>
<text x="83.7" y="122.5">L7805CV</text>
<text x="161.2" y="123.5">R2</text>
<text x="206.9" y="123.2">1K</text>
<text x="233.6" y="122.5" transform="rotate(-90 233.6 122.5)">GND</text>
<text x="161.2" y="128.3">1K</text>
<text x="104.1" y="132.6">GND</text>
<text x="144.7" y="132.6">GND</text>
<text x="231" y="147.9">MD1_O1</text>
<text x="251.3" y="144.6">M1</text>
<text x="35.5" y="155.5" transform="rotate(-90 35.5 155.5)">+12V</text>
<text x="63.4" y="155.5" transform="rotate(-90 63.4 155.5)">GND</text>
<text x="177.7" y="155.5" transform="rotate(-90 177.7 155.5)">GND</text>
<text x="231" y="153">MD1_O2</text>
<text x="86.3" y="160.6">MD1_EN</text>
<text x="147.2" y="160.6" transform="rotate(-90 147.2 160.6)">+12V</text>
<text x="43.1" y="164.4">C3</text>
<text x="48.2" y="165.7">100uF</text>
<text x="203.1" y="164.9">MD2_EN</text>
<text x="231" y="165.7">MD2_O1</text>
<text x="251.3" y="162.4">M2</text>
<text x="70.7" y="169.2" transform="rotate(-90 70.7 169.2)">C7</text>
<text x="83.7" y="173.3" transform="rotate(-90 83.7 173.3)">GND</text>
<text x="154.8" y="169.5">C13</text>
<text x="159.9" y="170.7">100uF</text>
<text x="184.9" y="171.7" transform="rotate(-90 184.9 171.7)">C8</text>
<text x="231" y="170.7">MD2_O2</text>
<text x="45.3" y="174.3" transform="rotate(-90 45.3 174.3)">C4</text>
<text x="70.7" y="176.8" transform="rotate(-90 70.7 176.8)">1nF</text>
<text x="120.6" y="179.2">IC1</text>
<text x="157" y="179.4" transform="rotate(-90 157 179.4)">C6</text>
<text x="184.9" y="179.4" transform="rotate(-90 184.9 179.4)">1nF</text>
<text x="198" y="175.8" transform="rotate(-90 198 175.8)">GND</text>
<text x="45.3" y="184.4" transform="rotate(-90 45.3 184.4)">100nF</text>
<text x="73.6" y="186">MD1_DIR</text>
<text x="120.6" y="181.8">IFX9201SGAUMA1</text>
<text x="234.8" y="184.3">IFX9201SGAUMA1</text>
<text x="234.8" y="181.8">IC2</text>
<text x="157" y="189.5" transform="rotate(-90 157 189.5)">100nF</text>
<text x="179.4" y="187.8">MD2_DIR</text>
<text x="32.9" y="196.1">MD1_O1</text>
<text x="129.4" y="196.1">MD1_PWM</text>
<text x="66" y="201.2">MD1_O2</text>
<text x="154.9" y="200.5">MD2_O1</text>
<text x="243.7" y="198.7">MD2_PWM</text>
<text x="44.7" y="205.9">C11</text>
<text x="51.1" y="205.9">33nF</text>
<text x="72.5" y="208.5">C12</text>
<text x="79" y="208.5">33nF</text>
<text x="163.9" y="205.9">C10</text>
<text x="170.4" y="205.9">33nF</text>
<text x="180.3" y="205.5">MD2_O2</text>
<text x="188.2" y="211">C9</text>
<text x="193.3" y="211">33nF</text>
<text x="96.4" y="219">GND</text>
<text x="208.2" y="221.5">GND</text>
<text x="228.5" y="239.3" transform="rotate(-90 228.5 239.3)">+12V</text>
<text x="210.7" y="241.9">BZGND</text>
<text x="241.2" y="241.1">BZOUT</text>
<text x="91.4" y="249.5">RX</text>
<text x="99" y="246.9">TX</text>
<text x="186.6" y="251.6">IRFZ44N</text>
<text x="186.6" y="249.1">Q1</text>
<text x="223.4" y="249.5">BZGND</text>
<text x="101.5" y="257.1">MD1_EN</text>
<text x="157.4" y="252">BZCONTR</text>
<text x="47.7" y="261.4">GND</text>
<text x="55.8" y="259.6" transform="rotate(-90 55.8 259.6)">+5V</text>
<text x="178.9" y="260.7">R4</text>
<text x="106.6" y="264.7">MD1_PWM</text>
<text x="178.9" y="265.5">10K</text>
<text x="208.2" y="264.7">GND</text>
<text x="111.7" y="274.9">MD2_EN</text>
<text x="58.3" y="280">A7</text>
<text x="121.8" y="277.4">MD2_PWM</text>
<text x="124.4" y="280">SERV1</text>
<text x="154.3" y="281.9">H1</text>
<text x="182.3" y="281.9">H2</text>
<text x="212.7" y="281.9">H3</text>
<text x="240.7" y="281.9">H4</text>
<text x="58.3" y="287.5">SDA</text>
<text x="58.3" y="285">SCL</text>
<text x="58.3" y="282.5">A6</text>
<text x="101.5" y="285">MD1_DIR</text>
<text x="101.5" y="287.5">SERV2</text>
<text x="101.5" y="282.5">BZCONTR</text>
<text x="154.3" y="285">MOUNT-HOLE3.2</text>
<text x="182.3" y="285">MOUNT-HOLE3.2</text>
<text x="212.7" y="285">MOUNT-HOLE3.2</text>
<text x="240.7" y="285">MOUNT-HOLE3.2</text>
<text x="45.6" y="290.1">BATT</text>
<text x="101.5" y="290.1">MD2_DIR</text>
<text x="101.5" y="292.6">ECHO</text>
<text x="58.3" y="295.2">A1</text>
<text x="58.3" y="297.7">A0</text>
<text x="101.5" y="295.2">TRIG</text>
<text x="101.5" y="297.7">D13</text>
<text x="111.7" y="305.3">SERV1</text>
<text x="68" y="309.6">GND</text>
<text x="104.1" y="307.9" transform="rotate(-90 104.1 307.9)">+5V</text>
<text x="40" y="312.2">GND</text>
<text x="57.1" y="314.7">I/O</text>
<text x="73.6" y="318">GND</text>
<text x="73.6" y="323.1">A7</text>
<text x="109.1" y="318">GND</text>
<text x="73.6" y="325.6">A6</text>
<text x="78.7" y="325.6">+5V</text>
<text x="104.1" y="328.2" transform="rotate(-90 104.1 328.2)">+5V</text>
<text x="111.7" y="325.6">SERV2</text>
<text x="35.5" y="330.7" transform="rotate(-90 35.5 330.7)">+5V</text>
<text x="73.6" y="335.8">D13</text>
<text x="73.6" y="330.7">A1</text>
<text x="73.6" y="333.3">A0</text>
<text x="109.1" y="338.3">GND</text>
<text x="50.7" y="351" transform="rotate(-90 50.7 351)">+5V</text>
<text x="76.1" y="353.6">RX</text>
<text x="119.3" y="351" transform="rotate(-90 119.3 351)">+5V</text>
<text x="48.2" y="358.7">ECHO</text>
<text x="76.1" y="356.1">TX</text>
<text x="119.3" y="358.7">SCL</text>
<text x="48.2" y="361.2">TRIG</text>
<text x="119.3" y="361.2">SDA</text>
<text x="38" y="366.3">GND</text>
<text x="73.6" y="366.3">GND</text>
<text x="106.6" y="366.3">GND</text>
</g>
<g font-size="2.1" fill="#808080">
<text x="70.1" y="112">1</text>
<text x="75.9" y="113.1">INPUT</text>
<text x="87.9" y="113.1">OUTPUT</text>
<text x="101.3" y="112">3</text>
<text x="37.7" y="115.1" transform="rotate(-90 37.7 115.1)">2</text>
<text x="42.8" y="115.1" transform="rotate(-90 42.8 115.1)">1</text>
<text x="87.2" y="118.2">GROUND</text>
<text x="101.3" y="117.1">2</text>
<text x="38.8" y="120.9" transform="rotate(-90 38.8 120.9)">2</text>
<text x="43.9" y="120.9" transform="rotate(-90 43.9 120.9)">1</text>
<text x="247.8" y="147.5">1</text>
<text x="253.7" y="148.6">1</text>
<text x="247.8" y="152.6">2</text>
<text x="253.7" y="153.7">2</text>
<text x="247.8" y="165.3">1</text>
<text x="253.7" y="166.4">1</text>
<text x="247.8" y="170.4">2</text>
<text x="253.7" y="171.5">2</text>
<text x="82.8" y="185.6">1</text>
<text x="121.6" y="185.6">8</text>
<text x="82.8" y="188.2">2</text>
<text x="82.8" y="190.7">3</text>
<text x="88.6" y="186.7">DIR</text>
<text x="88.6" y="189.3">VSO</text>
<text x="88.6" y="191.8">SO</text>
<text x="112.5" y="189.3">CSN</text>
<text x="112.6" y="191.8">SCK</text>
<text x="114.9" y="186.7">SI</text>
<text x="121.6" y="188.2">9</text>
<text x="121.6" y="190.7">10</text>
<text x="197" y="188.2">1</text>
<text x="197" y="190.7">2</text>
<text x="202.9" y="189.3">DIR</text>
<text x="202.9" y="191.8">VSO</text>
<text x="226.8" y="191.8">CSN</text>
<text x="229.2" y="189.3">SI</text>
<text x="235.9" y="188.2">8</text>
<text x="235.9" y="190.7">9</text>
<text x="82.8" y="193.3">4</text>
<text x="82.8" y="195.8">5</text>
<text x="88.6" y="194.4">VS</text>
<text x="88.6" y="196.9">OUT1</text>
<text x="111.7" y="196.9">PWM</text>
<text x="113.4" y="194.4">DIS</text>
<text x="121.6" y="193.3">11</text>
<text x="121.6" y="195.8">12</text>
<text x="197" y="193.3">3</text>
<text x="197" y="195.8">4</text>
<text x="202.9" y="194.4">SO</text>
<text x="202.9" y="196.9">VS</text>
<text x="226.9" y="194.4">SCK</text>
<text x="227.7" y="196.9">DIS</text>
<text x="235.9" y="193.3">10</text>
<text x="235.9" y="195.8">11</text>
<text x="82.8" y="198.3">6</text>
<text x="82.8" y="200.9">7</text>
<text x="88.6" y="199.4">GND</text>
<text x="88.6" y="202">OUT2</text>
<text x="97.2" y="199.4">HEAT_SLUG_(GND)</text>
<text x="121.6" y="198.3">13</text>
<text x="197" y="198.3">5</text>
<text x="197" y="200.9">6</text>
<text x="197" y="203.4">7</text>
<text x="202.9" y="199.4">OUT1</text>
<text x="202.9" y="202">GND</text>
<text x="211.5" y="202">HEAT_SLUG_(GND)</text>
<text x="226" y="199.4">PWM</text>
<text x="235.9" y="198.3">12</text>
<text x="235.9" y="200.9">13</text>
<text x="202.9" y="204.5">OUT2</text>
<text x="182.4" y="244" transform="rotate(-90 182.4 244)">2</text>
<text x="237.7" y="244">1</text>
<text x="243.5" y="245.2">1</text>
<text x="176.1" y="251.6">1</text>
<text x="237.7" y="249.1">2</text>
<text x="243.5" y="250.2">2</text>
<text x="182.4" y="256.1" transform="rotate(-90 182.4 256.1)">3</text>
<text x="68.3" y="261.8">27</text>
<text x="73.4" y="262.9">5V</text>
<text x="82.8" y="262.9">D0/RX</text>
<text x="91.7" y="261.8">2</text>
<text x="67.5" y="269.4">4*2</text>
<text x="68.3" y="266.9">30</text>
<text x="68.3" y="264.3">17</text>
<text x="73.4" y="268">VIN</text>
<text x="73.4" y="265.5">3V3</text>
<text x="83" y="265.5">D1/TX</text>
<text x="91.7" y="264.3">1</text>
<text x="91.7" y="269.4">5</text>
<text x="67.5" y="271.9">3*2</text>
<text x="73.4" y="273.1">RESET</text>
<text x="73.4" y="270.6">GND</text>
<text x="86.3" y="270.6">D2</text>
<text x="86.3" y="273.1">D3</text>
<text x="86.3" y="275.6">D4</text>
<text x="91.7" y="271.9">6</text>
<text x="91.7" y="274.5">7</text>
<text x="68.3" y="279.6">26</text>
<text x="68.3" y="277">18</text>
<text x="73.4" y="280.7">A7</text>
<text x="73.4" y="278.2">AREF</text>
<text x="86.3" y="278.2">D5</text>
<text x="86.3" y="280.7">D6</text>
<text x="91.7" y="277">8</text>
<text x="91.7" y="279.6">9</text>
<text x="68.3" y="287.2">23</text>
<text x="68.3" y="284.6">24</text>
<text x="68.3" y="282.1">25</text>
<text x="73.4" y="285.7">A5/SCL</text>
<text x="73.4" y="283.3">A6</text>
<text x="86.3" y="283.3">D7</text>
<text x="86.3" y="285.7">D8</text>
<text x="91.7" y="282.1">10</text>
<text x="91.7" y="284.6">11</text>
<text x="91.7" y="287.2">12</text>
<text x="68.3" y="292.3">21</text>
<text x="68.3" y="289.7">22</text>
<text x="73.4" y="293.4">A2</text>
<text x="73.4" y="290.8">A3</text>
<text x="73.4" y="288.3">A4/SDA</text>
<text x="85.1" y="290.8">D10</text>
<text x="85.3" y="293.4">D11</text>
<text x="86.3" y="288.3">D9</text>
<text x="91.7" y="289.7">13</text>
<text x="91.7" y="292.3">14</text>
<text x="68.3" y="297.3">19</text>
<text x="68.3" y="294.8">20</text>
<text x="73.4" y="298.4">A0</text>
<text x="73.4" y="295.9">A1</text>
<text x="85.1" y="295.9">D12</text>
<text x="85.1" y="298.4">D13</text>
<text x="91.7" y="294.8">15</text>
<text x="91.7" y="297.3">16</text>
<text x="53.6" y="317.7">16</text>
<text x="65.7" y="317.7">15</text>
<text x="53.6" y="322.7">12</text>
<text x="53.6" y="320.2">14</text>
<text x="65.7" y="322.7">11</text>
<text x="65.7" y="320.2">13</text>
<text x="53.6" y="325.3">10</text>
<text x="54.8" y="327.8">8</text>
<text x="65.7" y="327.8">7</text>
<text x="65.7" y="325.3">9</text>
<text x="54.8" y="335.4">2</text>
<text x="54.8" y="332.9">4</text>
<text x="54.8" y="330.4">6</text>
<text x="65.7" y="335.4">1</text>
<text x="65.7" y="332.9">3</text>
<text x="65.7" y="330.4">5</text>
</g>
</svg>
